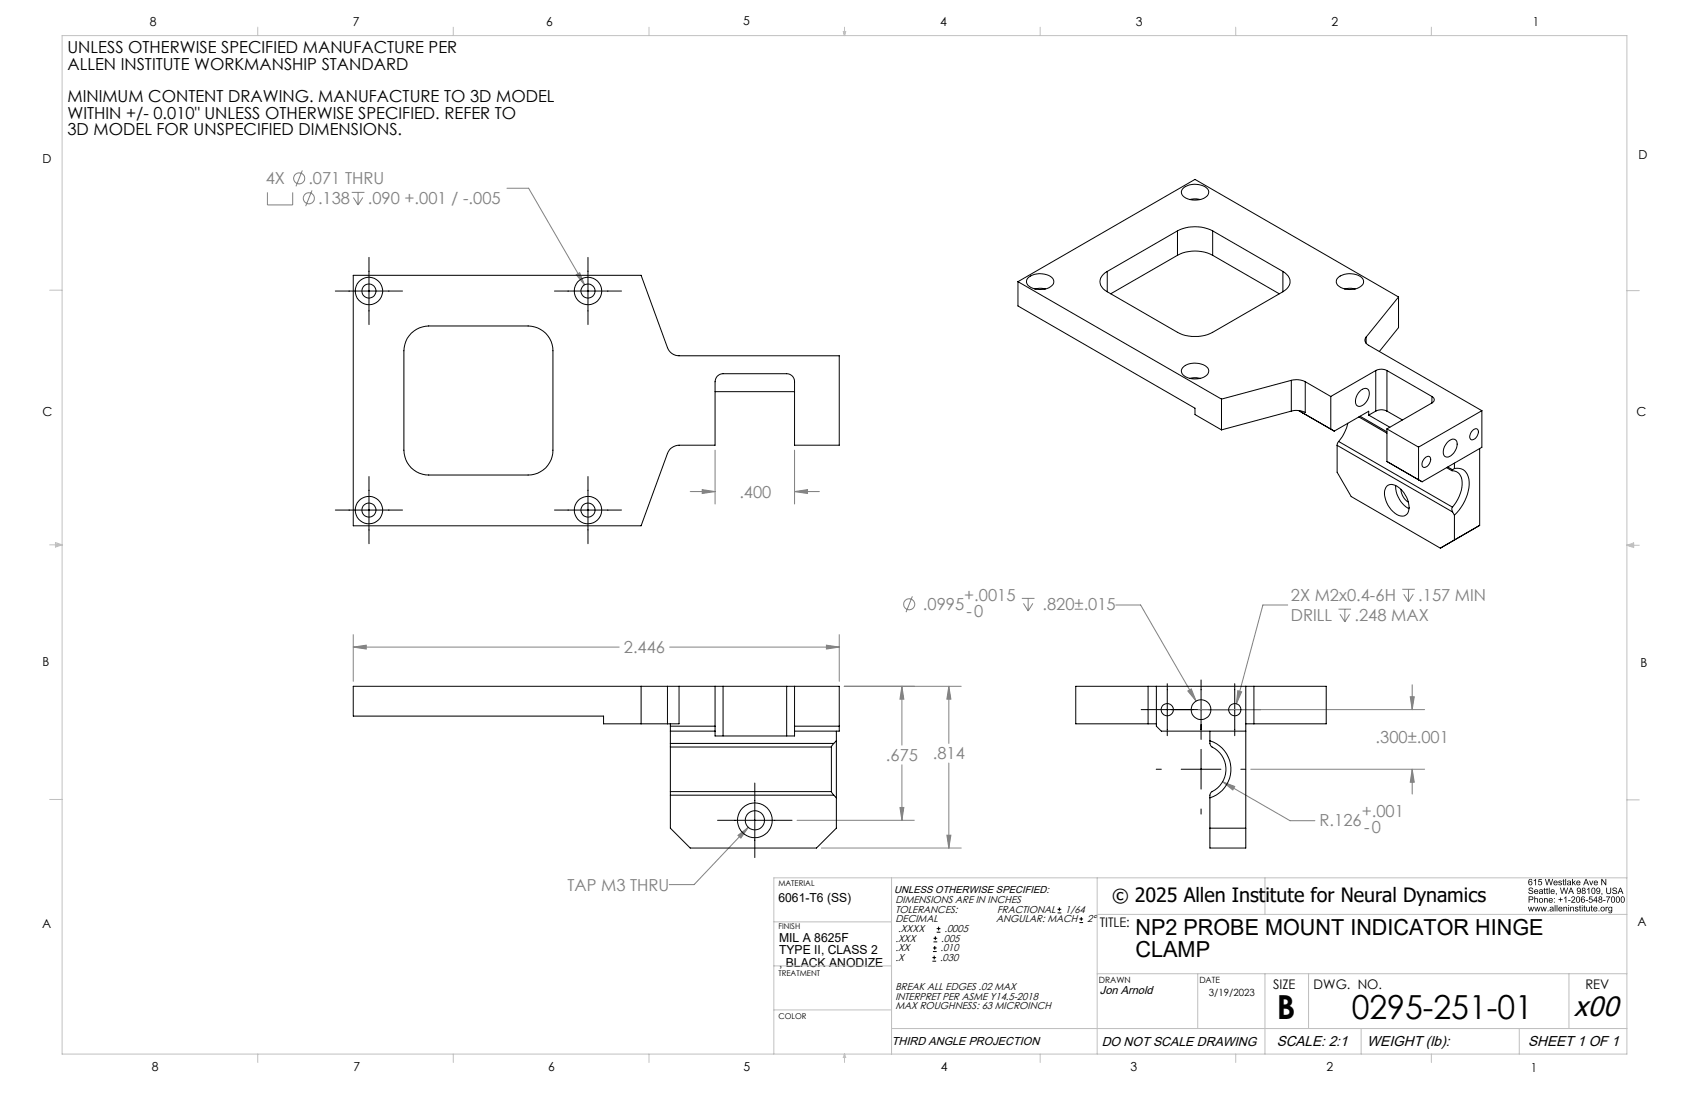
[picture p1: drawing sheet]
<svg xmlns="http://www.w3.org/2000/svg" width="432mm" height="279mm" viewBox="0 0 432 279" stroke-linecap="round" stroke-linejoin="round" font-family="sans-serif">
<g fill="none" stroke="#808080" stroke-width=".26">
<path d="M68.4 49.2v3.2h6.4v-3.2M77.3 43.6l-1.6 4M79.8 48.7l-1.7 4M89.9 49.2h3.3M90.3 50.5l1.2 1.9M91.5 49.2v3.2M92.7 50.5l-1.2 1.9M129.6 48.1h5.5l14.3 24.7M147.3 70.2l.9-.5 1.2 3.1zM182.8 115.1v13.7M203.1 115.1v13.7M176.5 125.7h6.3"/>
<path d="M179.5 125.2l3.3 .5-3.3 .5zM203.1 125.7l3.3-.5v1zM203.1 125.7h6.4M233.3 152.4l-1.7 4.1M261.2 153h3.3M261.7 154.2l1.2 2M262.9 153v3.2M264.1 154.2l-1.2 2M285.3 154.7h6.3l14.2 24.5M329.2 154.7h-6.3l-6.8 25.2M342.2 155.7h3.2M342.6 157l1.2 2"/>
<path d="M343.8 155.7v3.3M345 157l-1.2 2M358.5 150.6h3.2M358.9 151.9l1.2 1.9M360.1 150.6v3.2M361.3 151.9l-1.2 1.9M90.3 165.4l3.3-.5v1zM90.3 162.2v12M90.3 165.4h68M171.2 165.4h43.4M211.3 164.9l3.3 .5-3.3 .5zM214.6 162.2v12"/>
<path d="M215.8 175.4h29.9M230.6 175.4l.5 3.3h-1zM230.6 175.4v15.1M242.6 175.4l.5 3.3h-1zM242.6 175.4v14.6M303.7 176.6l.9-.5 1.2 3.1zM316.4 176.6l1 .2-1.3 3.1zM360.5 178.1h1.1l-.6 3.3zM361 175v6.4M230.6 195.5v14.2M242.6 195.1v21.7M306.3 181.4h57.9"/>
<path d="M312.6 199.8l3.1 1.2-.5 .9zM312.6 199.8l17.2 10h6.4M319.8 196.6h44.4M361 196.6l.6 3.4h-1.1zM361 196.6v6.4M188.7 213.5l2.6-2-1.9 2.7zM191.3 211.5l-13.9 14.6h-6.3M203.8 209.7h30M210 216.8h35.7M230.1 206.4h1l-.5 3.3zM242.1 213.5h1l-.5 3.3z"/>
<circle cx="76.5" cy="45.6" r="1.41"/>
<circle cx="78.9" cy="50.7" r="1.42"/>
<circle cx="232.4" cy="154.5" r="1.41"/>
</g>
<g fill="none" stroke="#000" stroke-width=".26">
<path d="M85.7 74.4h17.2M94.3 65.8v17.2M141.7 74.4h17.2M150.3 65.8v17.2M85.7 130.4h17.2M94.3 121.8v17.2M141.7 130.4h17.2M150.3 121.8v17.2M298.4 174.8v13.3M307.1 173.8v15.2M315.7 174.8v13.3M291.7 181.4h30.6"/>
<path d="M295.6 196.6h1.3M302 196.6h10.1M307.1 191.6v10.1M317.2 196.6h1.3M183.4 209.7h19.1M193 200.2v19M307.1 206.8v1.3M238.7 239.9h.9M239.1 239.4v.9M239.5 238.3h.9M239.5 237.4h.9M240 236.9v.9"/>
<path d="M270.4 233.4h.9M270.4 232.4h.9M270.8 232v.9M275.9 235.8h1M275.9 234.9h1M276.4 234.4v1M238.4 245.7h.9M238.4 244.8h.9M238.5 243.2h1M238.5 242.3h1M238.7 240.8h.9M238.8 244.3v1"/>
<path d="M239 241.8v1"/>
</g>
<g fill="none" stroke="#c0c0c0" stroke-width=".26">
<path d="M15.9 9.1h400v260.4h-400zM65.9 6.9v2.2M115.9 6.9v2.2M165.9 6.9v2.2M215.6 8h.6l-.3 1.1zM215.7 8l.2 1.1M215.9 6.9v2.2M216 8l-.1 1.1M265.9 6.9v2.2M315.9 6.9v2.2M365.9 6.9v2.2M12.7 74.2h3.2"/>
<path d="M415.9 74.3h3.2M12.7 139.3h3.2M14.2 139.1l1.7 .2M14.2 138.7l1.7 .6-1.7 .5zM15.9 139.3l-1.7 .3M415.9 139.4h3.2M415.9 139.4l1.8-.6v1.2zM415.9 139.4l1.8 .3M417.7 139.2l-1.8 .2M12.7 204.4h3.2M415.9 204.5h3.2M197.8 235.7h30.1"/>
<path d="M227.9 224.4v45.1M280.5 224.4v45.1M280.5 233.8h135.4M323.4 224.4v9.4M415.9 224.4h-218.1v45.1M197.8 246.9h30.1M197.8 258.2h30.1M280.5 248.9h135.4M306.2 248.9v14M323.4 248.9v20.6M334.5 248.9v14M401.1 248.9v14"/>
<path d="M65.9 269.5v2.1M115.9 269.5v2.1M165.9 269.5v2.1M215.9 269.5v2.1M215.9 269.5l.3 .8h-.6zM227.9 262.9h188M265.9 269.5v2.1M315.9 269.5v2.1M348 262.9v6.6M365.9 269.5v2.1M388.4 262.9v6.6"/>
</g>
<path d="M230.6 175.4l.5 3.3h-1zM230.1 206.4h1l-.5 3.3zM188.7 213.5l.7 .7 1.9-2.7zM90.3 165.4l3.3-.5v1zM211.3 164.9l3.3 .5-3.3 .5zM242.6 175.4l.5 3.3h-1zM242.1 213.5h1l-.5 3.3zM312.6 199.8l2.6 2.1 .5-.9zM316.4 176.6l-.3 3.3 1.3-3.1zM303.7 176.6l2.1 2.6-1.2-3.1zM360.5 178.1h1.1l-.6 3.3zM361 196.6l.6 3.4h-1.1zM147.3 70.2l2.1 2.6-1.2-3.1zM179.5 125.2l3.3 .5-3.3 .5zM203.1 125.7l3.3-.5v1z" fill="#808080"/>
<g fill="none" stroke="#000" stroke-width=".26">
<path d="M301 59a10.1 10.1 0 0 1 9 0M301 59l-17.9 10.4M301 59v6.3M302.6 48a5 5 0 0 1 6.2 .4 1.78 1.78 0 0 1-1.6 2.5 4.6 4.6 0 0 1-5-1.2 1.31 1.31 0 0 1 .4-1.7zM304.2 51l1.1-.2 1.6 .2M310 59l18 10.4M310 59v6.3M90.3 70.4h73.6l6.7 18.5a3.2 3.2 0 0 0 3 2h41v22.9h-11.5v-16.2a1.99 1.99 0 0 0-2-2.1h-16.2a2.05 2.05 0 0 0-2.1 2.1v16.2h-9.2a3.3 3.3 0 0 0-3 2.1l-6.7 18.5h-73.6zM260.2 72l52.1 30M260.2 72l45.3-26.1 52 30M260.2 72v6.2l45.3 26.2v1.6l6.8 3.9M263 70.8a5 5 0 0 1 6.2 .4 1.54 1.54 0 0 1-1 2.4 4.8 4.8 0 0 1-5.6-1 1.34 1.34 0 0 1 .4-1.8z"/>
<path d="M264.5 73.9l1.2-.2 1.6 .2M283.1 69.4a2.73 2.73 0 0 0-1.9 2.6 2.73 2.73 0 0 0 1.9 2.6M283.1 74.6l17.9 10.3a10.1 10.1 0 0 0 9 0l18-10.3M283.1 69.4v5.2M301 65.3a9.8 9.8 0 0 1 9 0M301 65.3l-17 9.8M310 65.3l17.1 9.8M328 69.4a2.74 2.74 0 0 1 1.4 4l-1.4 1.2M328 69.4v5.2M342.2 70.8a5 5 0 0 1 6.2 .4 1.53 1.53 0 0 1-1.1 2.4 4.8 4.8 0 0 1-5.5-1 1.34 1.34 0 0 1 .4-1.8zM343.7 73.9l1.2-.2 1.6 .2M357.5 75.9l-8.2 10.3"/>
<path d="M357.5 75.9v7.8l-4.9 6.2M105.1 85.2a6.5 6.5 0 0 1 4.5-1.9h25.4a6.3 6.3 0 0 1 6.4 6.4v25.4a6.3 6.3 0 0 1-6.4 6.3h-25.4a6.3 6.3 0 0 1-6.3-6.3v-26.2a6.4 6.4 0 0 1 1.8-3.7zM302.6 93.7a5 5 0 0 1 6.2 .4 1.78 1.78 0 0 1-1.6 2.5 4.6 4.6 0 0 1-5-1.2 1.31 1.31 0 0 1 .4-1.7zM304.2 96.7l1.1-.1 1.6 .1M330.1 97.2a5.1 5.1 0 0 1 3.6 .4M330.1 97.2l-17.8 4.8M330.1 97.2v7.9M333.7 97.6v7.8a5.1 5.1 0 0 0-3.6-.3M333.7 97.6l6.5 3.8M347.9 99.8a1.2 1.2 0 0 1 1.5-.5 1.2 1.2 0 0 1 .7 1.5 3.2 3.2 0 0 1-2.9 3.1 1.98 1.98 0 0 1-.2-2.9zM349.3 86.2a1.34 1.34 0 0 0 .6 2.1l28.9 16.7M349.3 86.2v1.5"/>
<path d="M351.7 94.7a3.1 3.1 0 0 1 2.9 0M351.7 94.7l-11.5 6.7M351.7 94.7v10.4M354.6 94.7l11.5 6.7M354.6 94.7v10.4M182.8 100.1h20.3M312.3 102v7.9M330.1 105.1l-17.8 4.8M332.1 105l8.1 4.7M332.1 105h.1M332.1 105l9 5.2M340.2 101.4v8.3"/>
<path d="M340.2 109.7l.9 .5M341.8 113.8v6.9l3.6 6.2 22.8 13.2 10.1-5.8v-19.6M341.8 113.8l29.6 17.1M342.2 112.9l-.4 .9M342.2 112.9l29.1 16.7M344.6 108.2l-1 2.6-1.4 2.1M347.4 106.6l7.2 4.1M347.7 106.4l6.9 4M349.9 106.1v-1l-8.8 5.1M349.9 106.1l5.4 3.1M351.7 105.1a3.1 3.1 0 0 1 2.9 0M351.7 105.1l-1.8 1"/>
<path d="M354.6 109.6l8.1 4.7M354.6 118l8.1 4.7M354.6 109.6v8.4M354.6 118l9 5.2M354.6 105.1l3.9 2.3M362.7 114.3v8.4M364.3 117.1a.81 .81 0 0 1 1.1-.4 .81 .81 0 0 1 .3 1.1 1.64 1.64 0 0 1-1.9 1.6l-.3-.5 .1-.8zM366.1 101.4a.87 .87 0 0 1 .6 .8 .87 .87 0 0 1-.6 .8M366.1 103l-11.5 6.6M366.1 101.4v1.6M369.9 119.6l1.3 .7M370.1 119.4l1.3 .7"/>
<path d="M370.2 112.9a1.24 1.24 0 0 1 1.2-.7 1.24 1.24 0 0 1 1.1 .9 3.5 3.5 0 0 1-2.6 3.7 1.42 1.42 0 0 1-.8-2.1zM371.8 119.8l-.4 .3M371.8 119.8a3.1 3.1 0 0 1 3.8 3.4 11.8 11.8 0 0 1-3.8 8.5M371.8 118.4v1.4M376.5 110a.81 .81 0 0 1 1.1-.4 .81 .81 0 0 1 .3 1.1 1.64 1.64 0 0 1-1.9 1.6 1.71 1.71 0 0 1 .5-2.3zM378.8 105l-16.1 9.3M378.8 105v9.3l-15.2 8.9M354.5 124.3a2.63 2.63 0 0 1 3.6 .7 6 6 0 0 1 1.8 6.2 2.12 2.12 0 0 1-3.3 0 6.4 6.4 0 0 1-2.5-6.1zM356.8 124.1a6.8 6.8 0 0 0 3.4 5.9M358.2 125.1a4 4 0 0 0 1.8 3.2M362.7 122.7l.9 .5M371.3 129.6a1.06 1.06 0 0 0 .1 1.3"/>
<path d="M371.4 120.1l-.2 .2a2.65 2.65 0 0 1 2.6 2.9 9.7 9.7 0 0 1-2.5 6.4M371.4 130.9l.4 .8M371.8 131.7v6.3M163.9 175.4v9.6M170.6 175.4h3M170.6 175.4h-80.3v7.7h64v1.9h16.3M170.6 175.4v9.6M173.6 175.4v9.6h-3M173.6 175.4h9.2M182.8 175.4h2.1M182.8 175.4v12.7h20.3v-12.7M184.9 175.4h16.2"/>
<path d="M184.9 175.4v12.7M201.1 175.4h2M201.1 175.4v12.7M203.1 175.4h11.5v11.5h-11.5M293.5 175.4h2.1M293.5 175.4h-18.5v9.6h18.5M293.5 175.4v9.6M295.6 175.4h22.9M295.6 175.4v10.2l1.3 1.3h21.6M318.5 175.4h2.1M318.5 175.4v41.4h-9.2v-12.9M320.6 175.4h18.5v9.6h-18.5"/>
<path d="M320.6 175.4v9.6M171.4 190v1M171.4 191v11.4M171.4 185.6h11.4M171.4 185v5M171.4 186.9h11.4M171.4 190h41.7M171.4 191h41.1M203.1 185.6h11.5M212.5 191v11.4M213.1 190l-.6 1M213.8 189.4l-.7 .6"/>
<path d="M213.8 189.4v14.5M213.8 186.9v2.5M293.5 185h2.1M309.3 189.4a7.6 7.6 0 0 1 5.4 7.3 7.6 7.6 0 0 1-5.4 7.2M309.3 189.4l.3 1.3a6.5 6.5 0 0 1 3.8 5.9 6.5 6.5 0 0 1-3.7 5.9l-.3 .5-.1 .9M309.3 186.9v2.5M318.5 185h2.1M171.4 202.4v.9M171.4 203.3v8.4l5.1 5.1h32.2l5.1-5.1v-7.8M171.4 203.3h41.7M171.4 202.4h41.1M212.5 202.4l.6 .9"/>
<path d="M213.1 203.3l.7 .6M309.3 211.7h9.2"/>
<circle cx="94.3" cy="74.4" r="3.5"/>
<circle cx="94.3" cy="74.4" r="1.81"/>
<circle cx="150.3" cy="74.4" r="1.81"/>
<circle cx="150.3" cy="74.4" r="3.5"/>
<circle cx="94.3" cy="130.4" r="3.5"/>
<circle cx="94.3" cy="130.4" r="1.81"/>
<circle cx="150.3" cy="130.4" r="1.81"/>
<circle cx="150.3" cy="130.4" r="3.5"/>
<circle cx="298.4" cy="181.4" r="1.56"/>
<circle cx="307" cy="181.4" r="2.52"/>
<circle cx="315.7" cy="181.4" r="1.56"/>
<circle cx="193" cy="209.7" r="4.4"/>
<circle cx="193" cy="209.7" r="2.46"/>
</g>
<g fill="#000">
<path d="M409.4 224.7h.2l.8 1.2v-1.2h.2v1.6h-.2l-.8-1.3v1.3h-.2zM407.8 225.4l-.1 .2h.6l-.2-.3zM407.6 225.3a.54 .54 0 0 1 .6-.1 .54 .54 0 0 1 .3 .6h-.9a.34 .34 0 0 0 .3 .3 .34 .34 0 0 0 .4-.2h.2a.59 .59 0 0 1-.9 .3 .59 .59 0 0 1 0-.9zM406.3 225.1h.2l.3 1 .3-1h.2l-.4 1.2h-.2zM405.5 224.8l-.3 .8h.6zM405.4 224.7h.2l.6 1.6h-.2l-.2-.5h-.6l-.2 .5h-.2zM403.3 225.4l-.1 .2h.6l-.1-.3zM403.1 225.3a.54 .54 0 0 1 .7-.1 .54 .54 0 0 1 .3 .6h-.9a.34 .34 0 0 0 .2 .3 .34 .34 0 0 0 .4-.2h.2a.59 .59 0 0 1-.9 .3 .59 .59 0 0 1 0-.9zM401.9 224.7h.2v.9l.5-.5h.2l-.4 .5 .5 .7h-.2l-.4-.6-.2 .6h-.2zM400.9 225.8a.21 .21 0 0 0 0 .3 .21 .21 0 0 0 .3 0l.2-.4zM400.7 225.3l.6-.2a.97 .97 0 0 1 .4 1.2l-.3-.2a.4 .4 0 0 1-.6 .2 .4 .4 0 0 1 0-.6l.6-.1a.29 .29 0 0 0-.2-.4 .29 .29 0 0 0-.4 .3h-.1zM400.2 224.7h.2v1.6h-.2zM399.6 224.8l.2-.1v.4h.2l-.2 .2v.7l.2 .3-.4-.1v-.9h-.1zM398.5 225.2l.5-.1 .3 .2-.2 .1-.4-.1v.2a.47 .47 0 0 1 .6 .3 .47 .47 0 0 1-.3 .6 .47 .47 0 0 1-.6-.3v-.2h.2a.26 .26 0 0 0 .3 .3 .26 .26 0 0 0 .2-.3l-.1-.1a.42 .42 0 0 1-.5-.1 .42 .42 0 0 1 0-.5zM397.5 225.4l-.1 .2h.6l-.2-.3zM397.3 225.3a.54 .54 0 0 1 .6-.1 .54 .54 0 0 1 .3 .6h-.9a.34 .34 0 0 0 .3 .3 .34 .34 0 0 0 .4-.2h.2a.59 .59 0 0 1-.9 .3 .59 .59 0 0 1 0-.9zM395 224.7h.2l.3 1.4 .4-1.4h.2l.4 1.4 .3-1.4h.2l-.4 1.6h-.2l-.4-1.4-.4 1.4h-.2zM393.4 224.7h.8v.2h-.7v.4a.53 .53 0 0 1 .7 .3 .53 .53 0 0 1-.3 .7 .53 .53 0 0 1-.7-.4h.2a.34 .34 0 0 0 .5 .1 .34 .34 0 0 0 0-.5 .34 .34 0 0 0-.5 .1l-.2-.1zM392.1 225.1l.6-.4v1.6h-.2v-1.3l-.4 .3zM390.9 225.8a.35 .35 0 0 0 .7 0 .35 .35 0 0 0-.7 0zM390.9 224.9l.6-.2 .2 .4h-.2a.32 .32 0 0 0-.4-.3 .32 .32 0 0 0-.2 .4v.3a.51 .51 0 0 1 .8 .1 .51 .51 0 0 1-.4 .8 .51 .51 0 0 1-.6-.6z" fill-rule="evenodd"/>
<path d="M411.4 232.1v.6a.37 .37 0 0 0 .6-.3 .37 .37 0 0 0-.6-.3zM411.3 232l.9-.2v1a.5 .5 0 0 1-.4 .6 .5 .5 0 0 1-.6-.3l.2 .1a.34 .34 0 0 0 .4 0 .34 .34 0 0 0 .2-.4 .56 .56 0 0 1-.8-.1 .56 .56 0 0 1 .1-.7zM410.5 231.8l.2 .2 .1-.2 .3 .1-.4 .2v.9h-.2zM409.4 232.4a.4 .4 0 0 0 .8 0 .4 .4 0 0 0-.8 0zM409.2 232.4a.58 .58 0 0 1 1.1 0 .58 .58 0 0 1-1.1 0zM408.7 232.8h.2v.2h-.2zM407.6 232l-.1 .3h.7l-.2-.3zM407.5 231.9a.54 .54 0 0 1 .6 0 .54 .54 0 0 1 .3 .5h-.9a.33 .33 0 0 0 .3 .4 .33 .33 0 0 0 .4-.2h.2a.59 .59 0 0 1-.9 .3 .59 .59 0 0 1 0-1zM406.8 231.5l.2-.1v.4h.2l-.2 .2v.7l.2 .3-.4-.1v-.9h-.1zM405.5 231.8h.2v.7a.29 .29 0 0 0 .3 .3 .29 .29 0 0 0 .3-.4v-.6h.2v1.2l-.2-.2a.41 .41 0 0 1-.5 .2 .41 .41 0 0 1-.3-.5zM404.9 231.5l.2-.1v.4h.2l-.2 .2v.7l.3 .3-.4-.1-.1-.9h-.1zM404.4 231.8h.2v1.2h-.2zM404.4 231.4h.2v.2h-.2zM403.8 231.5l.2-.1v.4h.2l-.2 .2v.7l.2 .3-.4-.1v-.9h-.1zM402.7 231.9l.6-.1 .2 .3-.5-.1-.1 .2a.47 .47 0 0 1 .6 .3 .47 .47 0 0 1-.3 .6 .47 .47 0 0 1-.5-.3l-.1-.2h.2a.26 .26 0 0 0 .3 .3 .26 .26 0 0 0 .2-.4h-.1a.42 .42 0 0 1-.5-.1 .42 .42 0 0 1 0-.5zM401.4 231.8l.2 .2a.41 .41 0 0 1 .5-.2 .41 .41 0 0 1 .3 .5v.7h-.2v-.7a.27 .27 0 0 0-.2-.4 .27 .27 0 0 0-.3 .3l-.1 .8h-.2zM400.9 231.8h.2v1.2h-.2zM400.9 231.4h.2v.2h-.2zM399.7 231.8l.2 .2a.41 .41 0 0 1 .5-.2 .41 .41 0 0 1 .2 .5v.7h-.2v-.7a.27 .27 0 0 0-.2-.4 .27 .27 0 0 0-.3 .3v.8h-.2zM398.7 232l-.1 .3h.7l-.2-.3zM398.5 231.9a.54 .54 0 0 1 .7 0 .54 .54 0 0 1 .3 .5h-.9a.34 .34 0 0 0 .2 .4 .34 .34 0 0 0 .4-.2h.3a.59 .59 0 0 1-.9 .3 .59 .59 0 0 1-.1-1zM398 231.4h.2v1.6h-.2zM397.5 231.4h.2v1.6h-.2zM396.4 232.5a.31 .31 0 0 0 .4 .4 .31 .31 0 0 0 .2-.5zM396.3 231.9l.4-.1 .4 .1 .1 1.1-.2-.2a.41 .41 0 0 1-.6 .2 .41 .41 0 0 1 0-.6l.6-.2a.3 .3 0 0 0-.3-.3 .3 .3 0 0 0-.3 .3l-.2-.1zM395.7 232.8h.2v.2h-.2zM393.8 231.8h.3l.2 .9 .3-.9h.2l.2 .9 .2-.9h.2l-.3 1.2h-.2l-.3-.9-.2 .9h-.2zM392.2 231.8h.2l.3 .9 .2-.9h.2l.3 .9 .2-.9h.2l-.3 1.2h-.2l-.3-.9-.2 .9h-.2zM390.6 231.8h.2l.3 .9 .2-.9h.2l.3 .9 .2-.9h.2l-.3 1.2h-.3l-.2-.9-.2 .9h-.2z" fill-rule="evenodd"/>
<path d="M414.3 227.1l-.3 .8h.6zM414.2 226.9h.2l.6 1.6h-.2l-.2-.5h-.6l-.2 .5h-.2zM412.4 227a.63 .63 0 0 1 1 .4h-.2a.35 .35 0 0 0-.4-.4 .35 .35 0 0 0-.3 .5h.1a.56 .56 0 0 1 .7 .2 .56 .56 0 0 1-.1 .8 .66 .66 0 0 1-1-.5l.5 .3 .5-.1a.57 .57 0 0 0-.7-.5l-.3-.4zM410.6 226.9h.2v.9a.43 .43 0 0 0 .5 .6 .43 .43 0 0 0 .4-.6v-.9h.2v.9a.63 .63 0 0 1-.6 .7 .63 .63 0 0 1-.7-.7zM409.4 228.3h.2l-.1 .5zM408.2 227.4a.35 .35 0 0 0 .7 0 .35 .35 0 0 0-.7 0zM408.2 227.1a.71 .71 0 0 1 .9 .2 .71 .71 0 0 1 0 .9 .49 .49 0 0 1-.5 .3 .49 .49 0 0 1-.5-.4h.2a.37 .37 0 0 0 .5 .2 .37 .37 0 0 0 .1-.5 .51 .51 0 0 1-.7 0 .51 .51 0 0 1 0-.7zM407.1 227.2a.75 .75 0 0 0 .4 1.2 .74 .74 0 0 0-.3-1.3zM407.1 227a.69 .69 0 0 1 .8 .2 .69 .69 0 0 1 0 .9 .55 .55 0 0 1-.8 .4 .55 .55 0 0 1-.3-.8zM405.7 227.3l.6-.4v1.6h-.2v-1.2l-.4 .2zM404.6 227.3a.26 .26 0 0 0 .5 0 .26 .26 0 0 0-.5 0zM404.5 228.1a.35 .35 0 0 0 .7 0 .35 .35 0 0 0-.7 0zM404.5 227a.43 .43 0 0 1 .7 0 .43 .43 0 0 1-.1 .7 .47 .47 0 0 1 .1 .7 .47 .47 0 0 1-.7 0 .47 .47 0 0 1 .1-.7l-.2-.3zM403.3 227.4a.34 .34 0 0 0 .6 0 .34 .34 0 0 0-.6 0zM403.3 227.1a.72 .72 0 0 1 .8 .2 .72 .72 0 0 1 0 .9 .49 .49 0 0 1-.5 .3 .49 .49 0 0 1-.5-.4h.2a.36 .36 0 0 0 .5 .2 .36 .36 0 0 0 .2-.5 .51 .51 0 0 1-.8 0 .51 .51 0 0 1 .1-.7zM401.6 227.1l-.2 .8h.5zM401.5 226.9h.2l.7 1.6h-.2l-.2-.5h-.7l-.2 .5h-.2zM398.8 226.9h.2l.4 1.4 .3-1.4h.3l.3 1.4 .4-1.4h.2l-.5 1.6h-.2l-.3-1.4-.4 1.4h-.2zM397.8 228.3h.2l-.2 .5zM396.7 227.6l-.1 .2h.7l-.2-.3zM396.6 227.5a.54 .54 0 0 1 .6-.1 .54 .54 0 0 1 .3 .6h-.9a.34 .34 0 0 0 .3 .4 .34 .34 0 0 0 .4-.3l.2 .1a.58 .58 0 0 1-.9 .2 .58 .58 0 0 1 0-.9zM396 226.9h.2v1.6h-.2zM395.4 227.1l.2-.1v.4h.2l-.2 .1v.8l.2 .2-.4-.1v-.9h-.2zM394.8 227.1l.2-.1v.4h.2l-.2 .1v.7l.2 .3-.4-.1v-.9h-.2zM393.7 228.1a.31 .31 0 0 0 .4 .3 .31 .31 0 0 0 .1-.5zM393.6 227.4l.8 .1 .1 1-.2-.1a.4 .4 0 0 1-.7 .2 .4 .4 0 0 1 0-.7l.6-.1a.29 .29 0 0 0-.2-.3 .29 .29 0 0 0-.3 .2h-.2zM392.5 227.6l-.1 .2h.6l-.1-.3zM392.3 227.5a.54 .54 0 0 1 .7-.1 .54 .54 0 0 1 .3 .6h-.9a.34 .34 0 0 0 .2 .4 .34 .34 0 0 0 .4-.3l.3 .1a.58 .58 0 0 1-.9 .2 .58 .58 0 0 1-.1-.9zM390.9 227a.63 .63 0 0 1 1 .4h-.2a.35 .35 0 0 0-.3-.4 .35 .35 0 0 0-.3 .5h.1a.56 .56 0 0 1 .7 .2 .56 .56 0 0 1-.2 .8 .66 .66 0 0 1-1-.5l.6 .3 .5-.1a.57 .57 0 0 0-.8-.5l-.2-.4z" fill-rule="evenodd"/>
<path d="M414.6 229.4a.76 .76 0 0 0 .4 1.2 .74 .74 0 0 0-.3-1.3zM414.6 229.2a.68 .68 0 0 1 .8 .3 .68 .68 0 0 1-.1 .8 .55 .55 0 0 1-.7 .5 .55 .55 0 0 1-.3-.8zM413.4 229.4a.76 .76 0 0 0 .3 1.2 .74 .74 0 0 0-.2-1.3zM413.3 229.2a.68 .68 0 0 1 .8 .3 .68 .68 0 0 1 0 .8 .55 .55 0 0 1-.7 .5 .55 .55 0 0 1-.3-.8zM412.2 229.4a.75 .75 0 0 0 .3 1.2 .73 .73 0 0 0-.3-1.3zM412.1 229.2a.68 .68 0 0 1 .8 .3 .68 .68 0 0 1 0 .8 .55 .55 0 0 1-.8 .5 .55 .55 0 0 1-.3-.8zM410.6 229.2h1l-.6 1.6h-.2l.1-.5 .5-.9h-.8zM409.8 230.1h.6v.2h-.6zM408.9 229.5a.26 .26 0 0 0 .5 0 .26 .26 0 0 0-.5 0zM408.8 230.3a.35 .35 0 0 0 .7 0 .35 .35 0 0 0-.7 0zM408.8 229.3a.43 .43 0 0 1 .7-.1 .43 .43 0 0 1-.1 .7 .48 .48 0 0 1 .1 .7 .48 .48 0 0 1-.7 0 .48 .48 0 0 1 .1-.7l-.2-.2zM408 229.5l-.5 .7h.5zM408 229.1h.2v1.1h.2v.2h-.2v.4h-.2v-.4h-.7zM406.3 229.2h.8v.2h-.6l-.1 .4a.53 .53 0 0 1 .8 .2 .53 .53 0 0 1-.4 .8 .53 .53 0 0 1-.7-.5h.2a.34 .34 0 0 0 .6 .2 .34 .34 0 0 0 0-.6 .34 .34 0 0 0-.5 .1h-.2zM405.4 230.1h.6v.2h-.6zM404.4 230.3a.35 .35 0 0 0 .7 0 .35 .35 0 0 0-.7 0zM404.3 229.3l.6-.1 .3 .3h-.2a.32 .32 0 0 0-.4-.2 .32 .32 0 0 0-.2 .4l-.1 .2a.51 .51 0 0 1 .9 .2 .51 .51 0 0 1-.4 .7 .51 .51 0 0 1-.6-.6zM403.2 229.4a.76 .76 0 0 0 .4 1.2 .74 .74 0 0 0-.3-1.3zM403.2 229.2a.68 .68 0 0 1 .7 .3 .68 .68 0 0 1 0 .8 .55 .55 0 0 1-.7 .5 .55 .55 0 0 1-.3-.8zM401.9 229.3a.55 .55 0 0 1 .8 .2 .55 .55 0 0 1-.5 .7l-.3 .4h.8v.2h-1l.2-.5a.63 .63 0 0 0 .4-1l-.6 .3zM400.9 230.1h.6v.2h-.6zM399.9 229.5l.5-.4v1.7h-.2v-1.3l-.3 .2zM398.9 229.4h.2v.5h.4v.1h-.4v.5h-.2v-.5h-.5v-.1h.5zM397.3 230.5h.2v.3h-.2zM397.3 229.6h.2v.2h-.2zM396.2 229.8l-.1 .2h.7l-.2-.3zM396.1 229.7a.53 .53 0 0 1 .6-.1 .53 .53 0 0 1 .3 .6h-.9a.34 .34 0 0 0 .3 .4 .34 .34 0 0 0 .4-.2h.2a.58 .58 0 0 1-.9 .3 .58 .58 0 0 1 0-1zM394.7 229.6l.2 .1a.41 .41 0 0 1 .5-.1 .41 .41 0 0 1 .3 .4v.8h-.2v-.8a.27 .27 0 0 0-.2-.3 .27 .27 0 0 0-.3 .2l-.1 .9h-.2zM393.6 230.2a.4 .4 0 0 0 .8 0 .4 .4 0 0 0-.8 0zM393.4 230.2a.6 .6 0 0 1 1.2 0 .6 .6 0 0 1-1.2 0zM392.3 229.1h.1v.6a.41 .41 0 0 1 .5-.1 .41 .41 0 0 1 .3 .4v.8h-.2v-.8a.28 .28 0 0 0-.3-.3 .28 .28 0 0 0-.3 .4v.7h-.1zM391 229.3v.6h.6a.29 .29 0 0 0 .2-.4 .29 .29 0 0 0-.4-.2zM390.8 229.1h.6a.49 .49 0 0 1 .6 .5 .49 .49 0 0 1-.6 .5h-.4v.7h-.2z" fill-rule="evenodd"/>
</g>
<g font-size="8.5">
<text x="326.4" y="260.6">B</text>
<text x="345.6" y="260.6">0295-251-01</text>
</g>
<text font-size="7.3" x="402.4" y="259.8">x00</text>
<g font-size="5.6">
<text x="290.3" y="238.9">NP2 PROBE MOUNT INDICATOR HINGE</text>
<text x="290.3" y="244.6">CLAMP</text>
</g>
<text font-size="4.6" x="284.3" y="230.6">© 2025 Allen Institute for Neural Dynamics</text>
<g font-size="4.2">
<text x="17.2" y="13.6">UNLESS OTHERWISE SPECIFIED MANUFACTURE PER</text>
<text x="17.2" y="17.8">ALLEN INSTITUTE WORKMANSHIP STANDARD</text>
<text x="17.2" y="26.2">MINIMUM CONTENT DRAWING. MANUFACTURE TO 3D MODEL</text>
<text x="17.2" y="30.3">WITHIN +/- 0.010&quot; UNLESS OTHERWISE SPECIFIED. REFER TO</text>
<text x="17.2" y="34.5">3D MODEL FOR UNSPECIFIED DIMENSIONS.</text>
</g>
<g font-size="4.2" fill="#808080">
<text x="67.9" y="47.1">4X</text>
<text x="78.8" y="47.1">.071 THRU</text>
<text x="81.3" y="52.2">.138</text>
<text x="94" y="52.2">.090 +.001 / -.005</text>
<text x="189" y="127.2">.400</text>
<text x="246.5" y="153.7">+.0015</text>
<text x="330" y="153.7">2X M2x0.4-6H</text>
<text x="362.6" y="153.7">.157 MIN</text>
<text x="236" y="156">.0995</text>
<text x="247.1" y="157.8">-0</text>
<text x="266.5" y="156">.820±.015</text>
<text x="330" y="158.8">DRILL</text>
<text x="346.3" y="158.8">.248 MAX</text>
<text x="159.5" y="167">2.446</text>
<text x="351.7" y="190">.300±.001</text>
<text x="226.5" y="194.6">.675</text>
<text x="238.5" y="194.1">.814</text>
<text x="348.1" y="208.9">+.001</text>
<text x="337.4" y="211.1">R.126</text>
<text x="348.7" y="213">-0</text>
<text x="145.1" y="227.7">TAP M3 THRU</text>
</g>
<g font-size="3.7">
<text x="326.4" y="267.5">SCALE: 2:1</text>
<text x="349.6" y="267.5">WEIGHT (lb):</text>
<text x="390.7" y="267.5">SHEET 1 OF 1</text>
</g>
<g font-size="3.4">
<text x="281.1" y="237.1">TITLE:</text>
<text x="325.5" y="252.8">SIZE</text>
<text x="335.8" y="252.8">DWG. NO.</text>
<text x="405.3" y="252.8">REV</text>
</g>
<text font-size="3.3" x="281.7" y="267.5">DO NOT SCALE DRAWING</text>
<g font-size="3.2">
<text x="38.3" y="6.7">8</text>
<text x="90.2" y="6.7">7</text>
<text x="139.7" y="6.5">6</text>
<text x="190" y="6.5">5</text>
<text x="240.4" y="6.5">4</text>
<text x="290.4" y="6.7">3</text>
<text x="340.4" y="6.5">2</text>
<text x="391.9" y="6.7">1</text>
<text x="10.9" y="41.6">D</text>
<text x="418.9" y="40.7">D</text>
<text x="10.9" y="106.3">C</text>
<text x="418.4" y="106.4">C</text>
<text x="10.8" y="170.2">B</text>
<text x="419.4" y="170.6">B</text>
<text x="199" y="230.5">6061-T6 (SS)</text>
<text x="10.8" y="237.2">A</text>
<text x="418.6" y="236.8">A</text>
<text x="199.2" y="240.8">MIL A 8625F</text>
<text x="199.2" y="244">TYPE II, CLASS 2</text>
<text x="199.2" y="247.1">, BLACK ANODIZE</text>
<text x="38.8" y="273.8">8</text>
<text x="90.4" y="273.8">7</text>
<text x="140.2" y="273.8">6</text>
<text x="190.1" y="273.9">5</text>
<text x="240.5" y="273.8">4</text>
<text x="289" y="273.9">3</text>
<text x="339.1" y="273.8">2</text>
<text x="391.4" y="274.1">1</text>
</g>
<g font-size="2.9">
<text x="281.2" y="254.1">Jon Arnold</text>
<text x="228" y="267.2">THIRD ANGLE PROJECTION</text>
</g>
<g font-size="2.6">
<text x="228.6" y="228.3">UNLESS OTHERWISE SPECIFIED:</text>
<text x="228.9" y="230.9">DIMENSIONS ARE IN INCHES</text>
<text x="228.9" y="233.3">TOLERANCES:</text>
<text x="255" y="233.3">FRACTIONAL</text>
<text x="272.3" y="233.3">1/64</text>
<text x="228.9" y="235.8">DECIMAL</text>
<text x="229.6" y="238.3">.XXXX</text>
<text x="241.4" y="238.3">.0005</text>
<text x="254.7" y="235.8">ANGULAR: MACH</text>
<text x="277.9" y="235.8">2°</text>
<text x="228.9" y="245.7">.X</text>
<text x="228.9" y="243.2">.XX</text>
<text x="228.9" y="240.8">.XXX</text>
<text x="240.3" y="245.7">.030</text>
<text x="240.5" y="243.2">.010</text>
<text x="240.6" y="240.8">.005</text>
<text x="228.9" y="253.1">BREAK ALL EDGES .02 MAX</text>
<text x="228.9" y="255.6">INTERPRET PER ASME Y14.5-2018</text>
<text x="228.9" y="258">MAX ROUGHNESS: 63 MICROINCH</text>
</g>
<text font-size="2.5" x="309" y="254.6">3/19/2023</text>
<g font-size="2.2">
<text x="280.9" y="251.4">DRAWN</text>
<text x="306.6" y="251.4">DATE</text>
</g>
<g font-size="2">
<text x="199" y="226.5">MATERIAL</text>
<text x="199" y="237.5">FINISH</text>
<text x="199" y="249.5">TREATMENT</text>
<text x="199" y="260.5">COLOR</text>
</g>
</svg>
